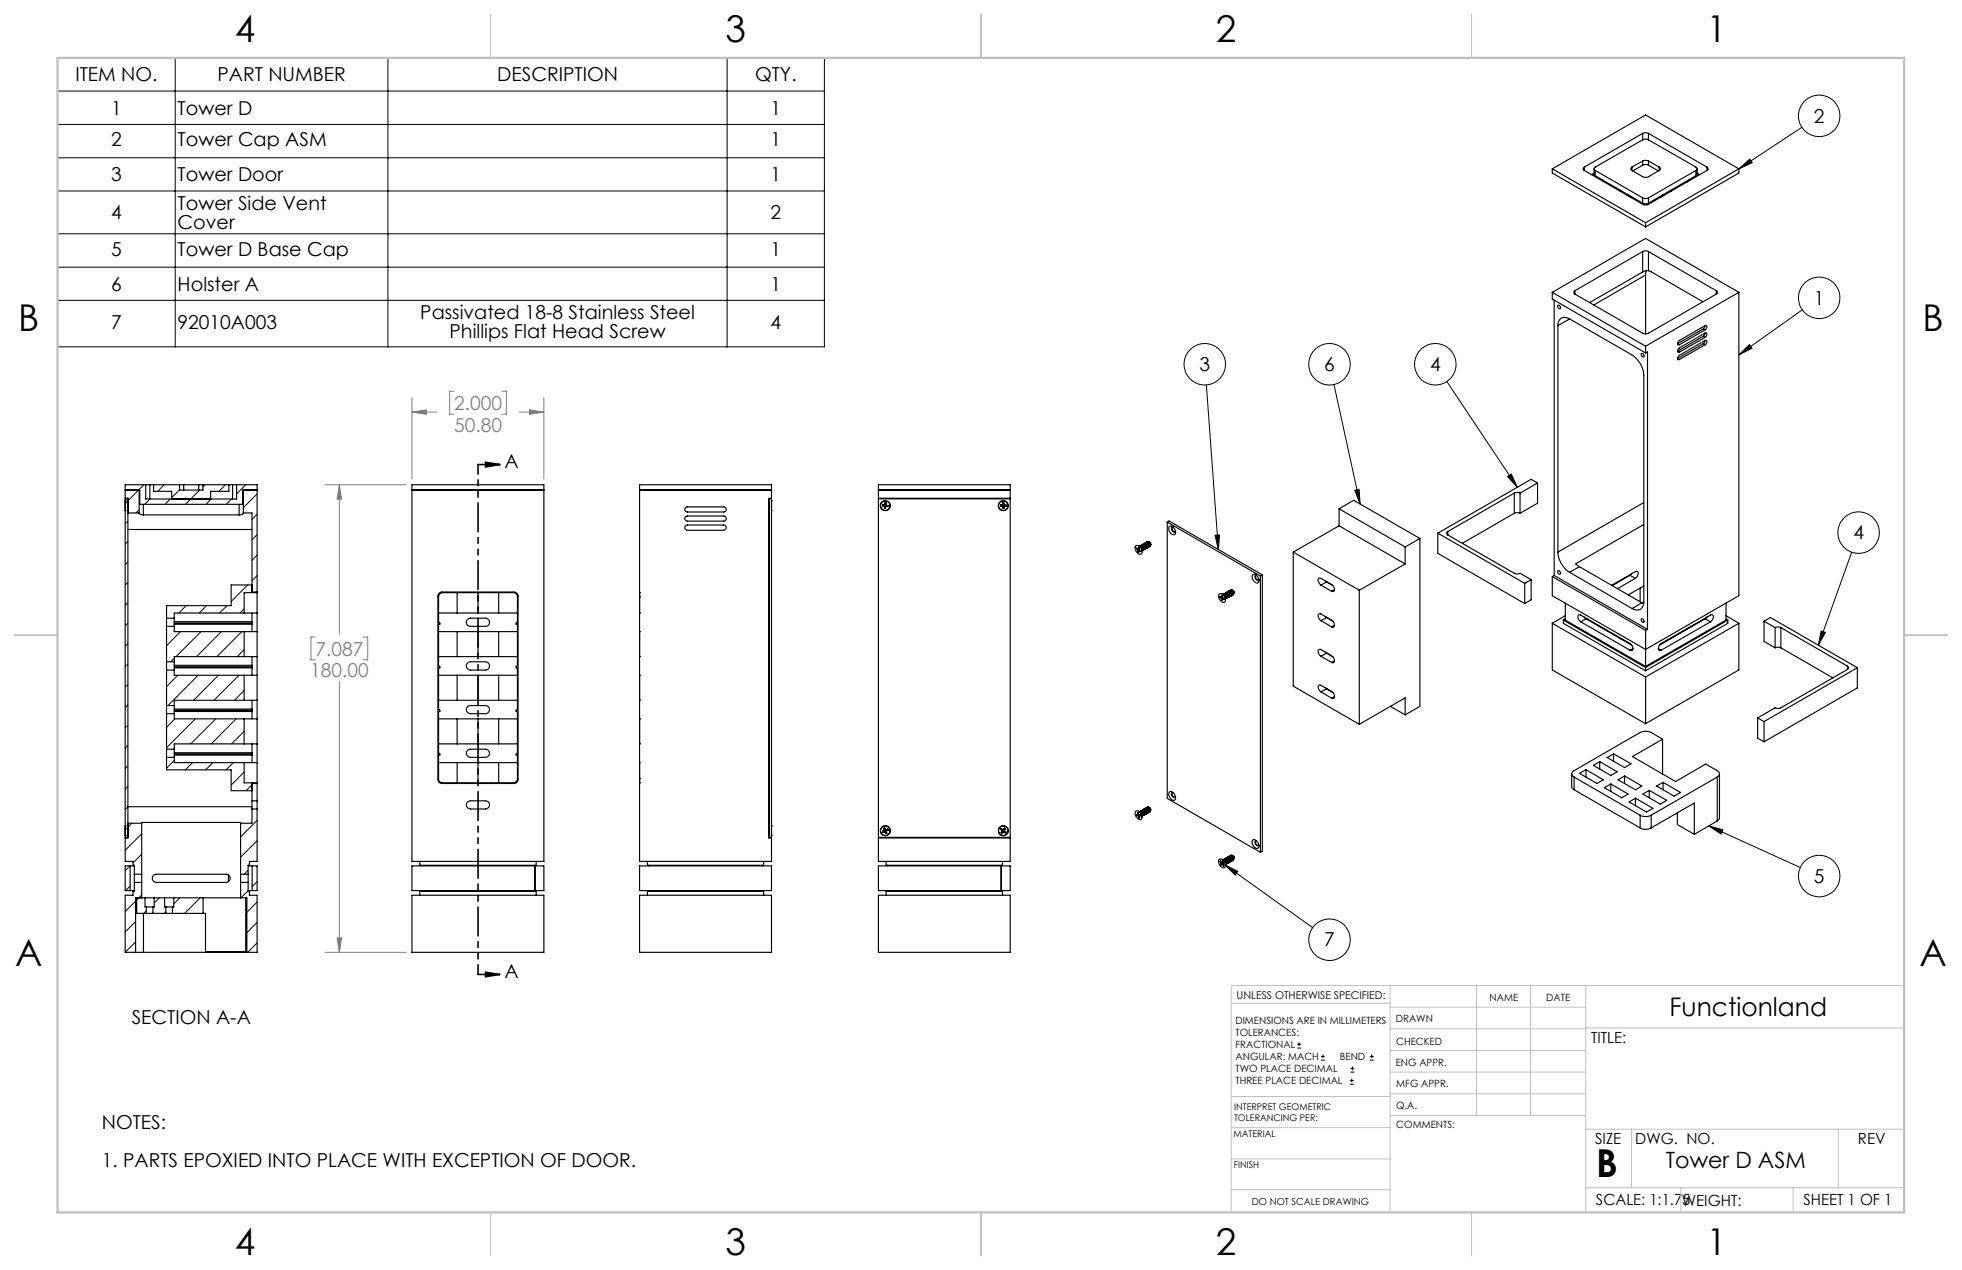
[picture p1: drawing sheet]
<svg xmlns="http://www.w3.org/2000/svg" width="432mm" height="279mm" viewBox="0 0 432 279" stroke-linecap="round" stroke-linejoin="round" font-family="sans-serif">
<g fill="none" stroke="#000" stroke-width=".22">
<path d="M12.7 12.7h168.7v63.6h-168.7zM38.6 12.7v63.6M85.4 12.7v63.6M160 12.7v63.6M12.7 20h168.7M12.7 27.4h168.7M12.7 34.7h168.7M382.7 37.1l2.4-2.1 .5 .8zM396.6 28l-13.9 9.1M12.7 42h168.7M12.7 51.4h168.7M12.7 58.8h168.7"/>
<path d="M12.7 66.1h168.7M382.7 78.1l2.3-2.3 .6 .8zM396.7 68.2l-14 9.9M265.5 84.7l2.6 36.2M293.6 84.6l5.7 26.3M318.4 83.9l15.5 23.3M267.4 117.8l1-.1-.3 3.2zM298.2 107.9l.9-.2 .2 3.2zM331.8 104.8l.8-.5 1.3 2.9zM400.8 138.8l.9 .3-1.5 2.9zM407.5 121.5l-7.3 20.5M269.6 190.3l19.3 13.8"/>
<path d="M269.6 190.3l2.8 1.4-.5 .8zM376.1 181.7l20.1 9.2M376.1 181.7l3.1 .9-.4 .9zM285.5 230.6h.8M285.5 229.7h.8M285.9 229.3v.9M290.7 233.2h.8M290.7 232.4h.8M291.1 232v.8M297.1 238.5h.8M297.1 237.7h.8M297.2 235.9h.9"/>
<path d="M297.2 235.1h.9M297.5 237.3v.8M297.6 234.6v.9M301.5 233.2h.8M301.5 232.4h.8M301.9 232v.8"/>
<circle cx="400.4" cy="25.5" r="4.6"/>
<circle cx="400.4" cy="65.5" r="4.6"/>
<circle cx="265.1" cy="80.1" r="4.6"/>
<circle cx="292.6" cy="80.1" r="4.6"/>
<circle cx="315.9" cy="80.1" r="4.6"/>
<circle cx="409" cy="117.2" r="4.6"/>
<circle cx="400.4" cy="192.7" r="4.6"/>
<circle cx="292.6" cy="206.7" r="4.6"/>
</g>
<path d="M105.2 102.2h4.8M106.9 101.7l3.1 .5-3.1 .5zM105.2 214.4h4.8M106.9 213.9l3.1 .5-3.1 .5z" fill="none" stroke="#000" stroke-width=".35"/>
<g fill="none" stroke="#808080" stroke-width=".22">
<path d="M90.7 90.7l3.1-.5v1zM90.7 87.5v17.9M90.7 90.7h5.5M99.9 86.1h-.9v5h.9M110.5 86.1h.9v5h-.9M114.2 90.7h5.5M116.5 90.2l3.2 .5-3.2 .5zM119.7 87.5v17.9M71.5 106.6h17.9M74.7 106.6l.5 3.2h-1zM74.7 106.6v32.9M69.4 140.2h-1v5h1"/>
<path d="M74.7 149.9v59.6M79.9 140.2h1v5h-1M71.5 209.5h17.9M74.2 206.3h1l-.5 3.2z"/>
</g>
<path d="M105.2 102.2v112.2" fill="none" stroke="#000" stroke-width=".35" stroke-dasharray="6.3 1.3 1.3 1.3 1.3 1.3" stroke-dashoffset="4.2"/>
<g fill="none" stroke="#c0c0c0" stroke-width=".22">
<path d="M305.9 216.8v49.9M324.9 216.8v28.6M336.8 216.8v28.6M349 216.8v49.9M419.1 216.8h-148.1v49.9M271 220.7h34.9M305.9 231.1h43.1M305.9 226.3h43.1M305.9 221.6h43.1M305.9 235.9h43.1M349 226.2h70.1M271 255h34.9"/>
<path d="M271 248.1h35M271 241.2h35M305.9 240.6h43.1M306 245.4h43M349 248.4h70.1M359.1 248.4v12.9M404.6 248.4v12.9M271 261.7h34.9M349 261.3h70.1M369.9 261.3v5.4M394.6 261.3v5.4"/>
</g>
<path d="M108 3.2v9.5M215.9 3.2v9.5M323.8 3.2v9.5M3.1 139.7h9.6M419.1 139.7h9.5M108 266.7v9.6M215.9 266.7v9.6M323.8 266.7v9.6" fill="none" stroke="#c0c0c0" stroke-width=".25"/>
<path d="M12.7 12.7h406.4v254h-406.4z" fill="none" stroke="#c0c0c0" stroke-width=".5"/>
<g fill="#000">
<path d="M382.7 37.1l2.4-2.1 .5 .8zM382.7 78.1l2.3-2.3 .6 .8zM400.8 138.8l.9 .3-1.5 2.9zM331.8 104.8l.8-.5 1.3 2.9zM376.1 181.7l3.1 .9-.4 .9zM298.2 107.9l.9-.2 .2 3.2zM267.4 117.8l1-.1-.3 3.2zM269.6 190.3l2.8 1.4-.5 .8z"/>
<path d="M106.9 101.7l3.1 .5-3.1 .5zM106.9 213.9l3.1 .5-3.1 .5z"/>
</g>
<path d="M90.7 90.7l3.1-.5v1zM116.5 90.2l3.2 .5-3.2 .5zM74.7 106.6l.5 3.2h-1zM74.2 206.3h1l-.5 3.2z" fill="#808080"/>
<g fill="none" stroke="#000" stroke-width=".25">
<path d="M341.6 37.1v1l20.6 11.8M341.6 37.1l20.6 11.9M341.6 37.1l20.6-11.8 20.5 11.8M348.7 37.5l13.3 7.6 .7-.1 13-7.5M348.7 36.8a.38 .38 0 0 0-.3 .3 .38 .38 0 0 0 .3 .4M348.7 36.8v.7M350.8 37.1v1.3l.3 .3M350.8 38.1l-.6 .3M351.1 37.5l10.4 6M351.1 38.7l10.4 6M351.1 37.5v1.2M352.5 39.5v.2"/>
<path d="M352.7 39.6v.3M353.3 39.9l-.2 .2M359.2 37.5l2.8 1.5 .7-.1 2.5-1.4M359.2 36.8a.4 .4 0 0 0-.3 .3 .4 .4 0 0 0 .3 .4M359.2 36.8v.7M361.5 29.4l.5-.2 .8 .2M361.5 30.8a1.23 1.23 0 0 1 1.3 0M361.5 30.8l-10.4 6a.4 .4 0 0 0-.3 .3 .4 .4 0 0 0 .3 .4M361.5 35.4l.5-.1 .8 .1M361.5 36.3l.5-.1 .8 .1M361.5 29.4v1.4M361.5 35.4v.9"/>
<path d="M361.5 29.4l-12.8 7.4M361.5 35.4l-2.3 1.4M361.5 36.3l-2.2 1.3M362.8 30.8l10.4 6a.38 .38 0 0 1 .3 .3 .38 .38 0 0 1-.3 .4M362.8 29.4v1.4M362.8 35.4v.9M362.8 29.4l12.9 7.4M362.8 35.4l2.4 1.4M362.8 36.3l2.2 1.3M365.2 36.8a.38 .38 0 0 1 .2 .3 .38 .38 0 0 1-.2 .4M365.2 36.8v.7M371.1 39.9l.2 .2"/>
<path d="M371.6 39.6v.3M371.8 39.5l.1 .2M373.2 37.5l-10.4 6M373.2 37.5v1.2M373.2 38.7l-10.4 6M373.5 37.1v1.2l-.3 .4M373.5 38.1l.6 .3M375.7 36.8a.4 .4 0 0 1 .2 .3 .4 .4 0 0 1-.2 .4M375.7 36.8v.7M382.7 37.1v1l-20.5 11.8M382.7 37.1l-20.5 11.9M356.9 42l-.3 .1"/>
<path d="M358.2 42.8l-.1 .2M358.4 42.9v.2M359 43.2l-.3 .1M361.5 55.4a1.23 1.23 0 0 1 1.3 0M361.5 44.7a1.23 1.23 0 0 0 1.3 0M361.5 43.5a1.23 1.23 0 0 0 1.3 0M361.5 55.4l-14.9 8.6M361.5 59.8l-11.7 6.8M361.5 43.5v1.2M361.5 55.4v4.4M362.2 49v.9M362.4 59.5l-.2 1"/>
<path d="M362.8 59.5h-.5l-.8 .3M362.8 59.5l12 6.9M362.8 55.4l14.9 8.6M362.8 43.5v1.2M362.8 55.4v4.1M365.4 43.2l.2 .1M366 42.9v.2M366.2 42.8l.1 .2M367.5 42l.3 .1M341.6 64.3l20.6-11.8 20.5 11.8M341.6 64.3l20.6 11.9M341.6 64.3v1.5l20.6 11.8"/>
<path d="M342.1 66v60.6M342.8 67.2a.43 .43 0 0 1 .5 .2 .43 .43 0 0 1 0 .5l-.4-.2zM342.9 71.6v49.9M345.4 70.2l13.8 7.9a5.7 5.7 0 0 1 2.6 4.4v49.9a1.57 1.57 0 0 1-.8 1.7 1.57 1.57 0 0 1-1.8-.2M345.4 70.2a1.58 1.58 0 0 0-1.8-.2 1.58 1.58 0 0 0-.7 1.6M345.4 70.2l-2.5 1.4M346.6 64a.4 .4 0 0 0-.2 .3 .4 .4 0 0 0 .2 .4M346.6 64.7l15.4 8.7h.7l15-8.7M346.6 64v.7M361.3 77.8a.46 .46 0 0 1 .5 .2 .46 .46 0 0 1-.2 .6l-.3-.3zM362.2 60.5v12.9M362.2 76.2v1.4"/>
<path d="M362.2 77.6l.4-.2v61.1M362.2 60.5l-11.4 6.6M374.9 72.4l-5.7 3.2 .4 .2M374.9 72.4l.3 .2M374.9 74l-5.7 3.3 .4 .2M374.9 74l.3 .2M374.9 75.6l-5.7 3.3 .4 .2M374.9 75.6l.3 .2M375.2 73.3l-5.6 3.3-.4 .4v.4l.4 .1M375.2 73.3l.3-.1 .2 .3-.5 .7M375.2 74.9l-5.6 3.3-.4 .5v.3l.4 .1M375.2 74.9h.3l.2 .2-.5 .7"/>
<path d="M375.2 71.6l-5.6 3.3-.4 .5v.4h.4M375.2 71.6h.3l.2 .3-.5 .7M375.2 71.6l-.3 .8M375.2 73.3l-.3 .7M375.2 74.9l-.1 .4-.2 .3M375.2 74.2l-5.6 3.3M375.2 75.8l-5.6 3.3M375.2 72.6l-5.6 3.2M377.7 64a.38 .38 0 0 1 .3 .3 .38 .38 0 0 1-.3 .4M377.7 64v.7M382.7 64.3l-20.5 11.9M382.7 64.3v66.8l-20.5 11.8-20.6-11.8v-4.2"/>
<path d="M27.6 112.3h.1M27.6 110.2h.1M27.6 110.2v2.1M27.6 107.8h3.2v3.1h22.6v-3.1h3.2M28.2 109.7h-.6v74.5h.6M28.2 112.9h2.4M28.2 116.5h27.3M30.6 112.9l.2 .2 .7 .2M30.6 107.8v5.1M31.5 113.3h21.1M31.5 110.9v2.4M32.1 106.6h.9"/>
<path d="M32.1 106.6h-4.5v3h.6v74.8h-.6v5.1h1.7v.9h.3v1.9M32.1 106.6v3.2h20v-3.2M33 106.6h6.5M33 106.6v3.2M33.8 106.6v1.5h4v1.7M39.5 106.6h.9M39.5 106.6v1.2h5.2v-1.2M40.4 106.6h3.3M40.4 106.6v1.2M43.7 106.6h1M43.7 106.6v1.2M44.7 106.6h6.5"/>
<path d="M50.4 106.6v1.5h-4v1.7M51.2 106.6h.9M51.2 106.6v3.2M52.1 106.6h4.5v23.6M52.6 110.9v2.4M53.6 112.9l-.4 .3-.6 .1M53.6 112.9h1.9v17.5M53.6 107.8v5.1M90.7 106.6h29v82.9h-29zM90.7 107.8h29M140.8 107.8h29M140.8 106.6h29v3h-.6v74.8h.6v5.1h-29z"/>
<path d="M150.9 111.7l.4-.2h8a.56 .56 0 0 1 .5 .6 .56 .56 0 0 1-.5 .5h-8a.55 .55 0 0 1-.6-.3 .55 .55 0 0 1 .2-.6zM150.9 113.7l.4-.2h8a.56 .56 0 0 1 .5 .6 .56 .56 0 0 1-.5 .6l-8.2-.1a.57 .57 0 0 1-.2-.9zM150.9 115.7l.4-.2h8a.58 .58 0 0 1 .5 .6 .58 .58 0 0 1-.5 .6l-8.2-.1a.53 .53 0 0 1-.2-.9zM169.2 109.7h.6v74.5h-.6M169.8 110.2h.1M169.8 112.3h.1M169.8 110.2v2.1M193.3 107.8h29M193.3 106.6h29v82.9h-29zM193.3 109.6h29M193.3 109.7h29M194.2 111.3h.3"/>
<path d="M194.2 111.1v.2M194.2 111.1h.3M194.2 111.1h.1M194.2 111.3h.1M194.3 111.1l-.1 .2M194.3 111.1l.2 .1M194.5 111.3l.2 .1M194.5 111.3h.1M194.5 111.1v.1M194.5 111.3h.2M194.7 111.8l.2 .1M194.7 111.4v.4"/>
<path d="M194.7 111.8h.1M194.7 111.6h.1M194.7 111.3v.3M194.7 111.1h-.2M194.7 111.3v.1M194.7 111.1h.1M194.7 111.1l-.2 .1M194.7 111.6v.2M194.8 110.9l-.1 .2M194.8 110.9h.1M194.8 110.6l.2 .1M194.8 110.6v.3"/>
<path d="M194.8 110.6v.1M194.8 110.7h.2M194.8 111.6h.1M194.8 111.8l.1 .1M194.8 111.6v.2M194.8 110.7v.2M194.9 111.4h.3M194.9 111.6v.3M194.9 111.4h.1M194.9 111.4l-.1 .2M194.9 110.9v.3M194.9 110.9l.1 .2"/>
<path d="M194.9 111.2h.3M195 111.4l-.1 .2M195 110.7h.1M195 111.1l.2 .1M195 110.7l-.1 .2M195 111.1l-.1 .1M195.2 111.2h.1M195.2 111.4h.1M195.2 111.2h.2M195.2 111.4h-.2M195.2 111.4h.2M195.4 111.4h.1"/>
<path d="M195.4 111.2v.2M195.4 111.2h.1M220.2 111.2h.1M220.2 111.2v.2M220.2 111.2v.1M220.2 111.2h.3M220.2 111.4h.3M220.2 111.3v.1M220.5 111.2h.1M220.5 111.3v.1M220.5 111.4h.1M220.5 111.3l.2 .1"/>
<path d="M220.5 111.3h-.3M220.6 111.1l-.1 .1M220.6 111.4l.1 .2M220.6 111.1l.1 .1M220.7 110.6h.2M220.7 111.9h.2M220.7 111.2h-.2M220.7 111.4v.2M220.7 110.9h.1M220.7 110.6v.3M220.7 111.6v.3M220.7 110.6v.1"/>
<path d="M220.7 110.9l-.1 .2M220.7 111.4h-.1M220.7 111.6h.1M220.7 111.8h.2M220.7 110.7h.2M220.7 110.7v.2M220.7 111.6v.2M220.7 110.9v.3M220.7 111.8v.1M220.9 110.9v.3M220.9 111.6h.1M220.9 111.8v.1"/>
<path d="M220.9 110.7v.2M220.9 111.6v.2M220.9 110.9l.1 .2M220.9 110.6v.3M220.9 111.6v.3M220.9 111.4v.2M220.9 111.4h.1M220.9 110.9h.1M220.9 110.6v.1M220.9 111.2h.3M221 111.1l.2 .1M221 111.4l-.1 .2"/>
<path d="M221 111.1l-.1 .1M221.2 111.3l-.3 .1M221.2 111.3h.2M221.2 111.2h.2M221.2 111.4h.2M221.2 111.4h-.2M221.2 111.2h.1M221.2 111.3v.1M221.4 111.2v.2M221.4 111.2h.1M221.4 111.2v.1M221.4 111.3v.1"/>
<path d="M221.4 111.2h-.2M251.2 119.9a.62 .62 0 0 1 .6 .3 .62 .62 0 0 1 0 .7M251.2 119.9a.65 .65 0 0 1 .7 1M251.2 119.9h.1M251.4 119.8h.1M251.4 119.8a.66 .66 0 0 1 .6 1M251.4 119.8a.65 .65 0 0 1 .7 1M251.4 120h.1M251.5 119.8a.65 .65 0 0 1 .7 .9M251.5 119.7h.1M251.6 119.9h.1M251.6 119.7a.64 .64 0 0 1 .6 .3 .64 .64 0 0 1 0 .7"/>
<path d="M251.7 119.7a.61 .61 0 0 1 .6 .2 .61 .61 0 0 1 0 .7 .64 .64 0 0 0-.6-.9zM251.7 119.6v.1M251.7 119.8h.1M251.8 119.6h.1M251.9 119.6a.66 .66 0 0 1 .6 .9M251.9 119.6a.62 .62 0 0 1 .6 .2 .62 .62 0 0 1 0 .7M251.9 119.7h.1M252 119.5a.64 .64 0 0 1 .6 .3 .64 .64 0 0 1 .1 .6h-.1M252 119.5h.1M252 119.6h.1M252.1 119.5a.64 .64 0 0 1 .6 .9M252.2 119.4a.6 .6 0 0 1 .6 .3 .6 .6 0 0 1 0 .6"/>
<path d="M252.2 119.4a.63 .63 0 0 1 .6 .3 .63 .63 0 0 1 0 .6M252.2 119.3v.1M252.2 119.5v.1M252.4 119.4v.1M252.5 119.2h.4l.3 .4M252.5 119.2h.4M252.8 120l-.1 .2M252.9 119.2l.3 .4M252.9 119.2l.4 .6-.1-.2M252.9 119.2l.3 .3 .1 .4M253 119.3l.2 .3M253.2 119.6l.1 .3-.2 .2"/>
<path d="M256.9 114.9l20.5 11.8M256.9 114.9l.4-.3 20.5 11.9M256.9 114.9v60.7l20.5 11.9M257.4 115.8a1.23 1.23 0 0 1 1.2 1.8 1.23 1.23 0 0 1-1.2-1.8zM258 116a.74 .74 0 0 0 .6 1M258.1 116a.58 .58 0 0 0-.1 .7 .58 .58 0 0 0 .7 .2M294.7 115.7l-10.1 5.8M294.7 115.7l14.5 8.4M294.7 111.9l14.5 8.4M294.7 111.9l3.2-1.8 14.6 8.4M294.7 111.9v3.8M312.5 118.5l-3.3 1.8"/>
<path d="M312.5 118.5v36.9l-3.3 1.9M316.4 117.3l19.2 11M316.4 117.3v4.4l19.2 11.1M318.6 116.9a.4 .4 0 0 0-.2 .4 .4 .4 0 0 0 .2 .4M318.6 117.7l14.7 8.4a1.23 1.23 0 0 0 1.2 0l2.5 1.4M318.6 116.9v.8M333.3 108.5l.4-.2 .8 .2M333.3 112.9l.4-.1 .8 .1M333.3 108.5l-14.7 8.4M333.3 108.5v4.4M333.3 112.9l-11.5 6.6M334.5 108.5v4.4"/>
<path d="M338.4 106.3l-1.4-.9-20.6 11.9M338.4 106.3l-3.9 2.2M338.4 106.3v4.4l-3.9 2.2M361.8 115.4l-15 8.6 .8 .7M361.8 110.6l-18.9 10.9M36.7 136v1.8M36.7 137.8h1.6M36.7 136h1.6M36.7 137.8v7.8M38.3 136v1.8M38.3 137.8v1.2h18.3M38.3 137.3h17.2"/>
<path d="M38.3 137.1h17.2M38.3 136.8h17.2M53.7 139v5.5M55.5 130.2h1.1M55.5 128.7h-4.6v4.5h-14.2v2.8M55.5 134.9v4.1M56.6 130.2v.2M56.6 130.4h-2.9v4.5M56.6 134.9h-18.3v1.1M56.6 130.4v41.8M96.5 139h17.4M96.5 134.9h17.4"/>
<path d="M96.6 130.5l.7-.3h15.8a.9 .9 0 0 1 .9 1v40.3a.9 .9 0 0 1-.9 .9h-15.8a.9 .9 0 0 1-.9-.9v-40.5zM96.8 130.7l.6-.3h15.6a.97 .97 0 0 1 .9 .9v5.5l-.3 .3v.2h.3v9.1l-.3 .3v.2h.3v9.1l-.3 .3v.2h.3v9.1l-.3 .3v.2h.3v5.2a.97 .97 0 0 1-.9 .9h-15.6a.9 .9 0 0 1-.9-.9v-5.2h.3v-.2l-.3-.3v-9.1h.3v-.2l-.3-.3v-9.1h.3v-.2l-.3-.3v-9.1h.3v-.2l-.3-.3v-5.7zM100.6 130.4v4.5M100.6 139v5.5M102.9 136.3l.6-.3h3.4a.9 .9 0 0 1 .8 .9 .9 .9 0 0 1-.8 .9h-3.4a.87 .87 0 0 1-.8-.5 .87 .87 0 0 1 .2-1zM105.2 130.4v4.5M105.2 139v5.5M109.7 130.4v4.5M109.7 139v5.5M140.8 134.9h.1M140.8 139h.1M140.8 130.4h.1"/>
<path d="M140.8 130.4v.9M140.8 131.3h.1M250 120a1.27 1.27 0 0 1 1.1 1.9 1.25 1.25 0 0 1-1.1-1.9zM250.2 120.7v-.1l.3 .2M250.2 120.7l.1 .2M250.3 120.6l-.1 .1M250.3 120.9l.1 .1M250.4 121l.1 .2M250.5 121.2l-.1 .2M250.5 120.8l-.2 .1M250.5 120.6v.2M250.6 120.1l.6 .4 .2 .9"/>
<path d="M250.6 121.3v.2l-.2-.1M250.6 121.3l-.2 .1M250.7 121.2l-.1 .1M250.7 121.2h.1M250.7 120.6l-.2 .2M250.7 120.9l-.3 .1M250.7 120.5l-.2-.1v.2M250.7 120.5v.4l.3 .5-.2-.2M250.7 120.5l-.2 .1M250.8 121l-.3 .2M250.8 120.2a.57 .57 0 0 1 .7 .2 .57 .57 0 0 1 0 .7M250.8 121l-.1 .2"/>
<path d="M250.9 120.1l-.1 .1M250.9 120.1a.65 .65 0 0 1 .6 1h-.1M250.9 120.3h.1M250.9 121.1l-.1 .1M251.1 120h.1M251.1 120.1a.65 .65 0 0 1 .6 .9M251.1 120a.62 .62 0 0 1 .6 .3 .62 .62 0 0 1 0 .6M251.1 120.2h.1M251.2 120.1h.1M251.6 120.6l-.1 .3M251.7 121h.1M251.8 120.5l-.1 .3"/>
<path d="M251.9 120.9h.1M252 120.4l-.2 .3M252.1 120.8h-.1M252.1 120.4l-.1 .2M252.2 120.7h.1M252.3 120.3l-.1 .2M252.4 120.2l-.1 .2M252.5 120.5h.1M252.6 120.1l-.1 .2M253 120.2h.1M253 120.2a.65 .65 0 0 0-.7-.9 .66 .66 0 0 1 .7 .9M268.3 130.7a1.16 1.16 0 0 1 1.2 .5 1.16 1.16 0 0 1-.1 1.3 1.37 1.37 0 0 1-1.1-1.8z"/>
<path d="M268.5 131.4l.2 .1M268.7 131.5l.1 .1M268.7 131.3l-.2 .1M268.8 131.4l-.3-.2v.2M268.8 131.6l.1 .2M268.9 131.2v-.2l.1 .3M268.9 131.8v.2M268.9 131.2l-.1 .2M269 130.7l.6 .5 .1 .8M269 131.3l.1 .2M269 131.2h-.1M269 131.3l-.2 .1"/>
<path d="M269 131.3l-.3 .2M269 131.9l-.1 .1M269.1 131.8l-.1 .3-.1-.1M269.1 131.5l.1 .1M269.1 131.8h.1M269.1 131.5l-.3 .1M269.2 131.6l.2 .3-.2-.1M269.2 131.6l-.1 .2M269.2 131.6l-.3 .2M269.3 130.7l-.1 .1M269.3 130.7a.56 .56 0 0 1 .6 .3 .56 .56 0 0 1-.1 .7M269.3 130.7l-.1 .1a.6 .6 0 0 1 .7 .2 .6 .6 0 0 1 0 .7"/>
<path d="M269.3 130.9a.49 .49 0 0 1 .5 .2 .49 .49 0 0 1-.1 .6M269.3 131.7l-.1 .1M269.4 130.6a.66 .66 0 0 1 .7 1h-.2M269.5 130.6a.68 .68 0 0 1 .6 1M269.5 130.6h-.1M269.6 130.5h.1M269.6 130.5a.55 .55 0 0 1 .6 .3 .55 .55 0 0 1-.1 .7M269.6 130.5a.64 .64 0 0 1 .6 .3 .64 .64 0 0 1 0 .7M269.9 130.4h.1M269.9 130.4a.67 .67 0 0 1 .6 .9h-.1M269.9 130.4a.63 .63 0 0 1 .6 .2 .63 .63 0 0 1 0 .7M269.9 131.7h.1"/>
<path d="M270.4 130.1h.1M270.4 131.4h.1M270.4 131.4a.67 .67 0 0 0-.7-1 .67 .67 0 0 1 .7 1h-.1M270.4 130.1a.55 .55 0 0 1 .6 .2 .55 .55 0 0 1-.1 .7M270.4 130.1a.63 .63 0 0 1 .6 .2 .63 .63 0 0 1 0 .7M270.6 131.2a.59 .59 0 0 0 .1-.7 .59 .59 0 0 0-.6-.3 .67 .67 0 0 1 .6 1M270.9 129.8h.3l.3 .3M270.9 131.1h.1M270.9 131.1a.64 .64 0 0 0-.7-.9 .67 .67 0 0 1 .7 .9h-.1M270.9 129.8h.3M271.2 130.9h.1M271.2 130.9a.67 .67 0 0 0-.7-.9 .59 .59 0 0 1 .7 .3 .59 .59 0 0 1-.1 .7"/>
<path d="M271.2 129.8l.3 .3M271.2 129.8l.4 .6M271.3 129.9l.3 .4M271.4 130.8a.61 .61 0 0 0-.1-.7 .61 .61 0 0 0-.6-.2 .63 .63 0 0 1 .7 .9h-.1M271.4 129.9l.1 .2M271.5 130.1l.1 .5-.1 .1M271.5 130.1l.1 .3M271.6 130.3v.2M275.7 126.4a1.2 1.2 0 0 1 1.3 1.6 .64 .64 0 0 1-.6 .3 .64 .64 0 0 1-.5-.6l-.3-.6zM276.4 126.5a.78 .78 0 0 0 .6 1.1M276.5 126.5a.58 .58 0 0 0-.2 .8 .58 .58 0 0 0 .7 .3l.1-.1M277.4 126.7v60.8"/>
<path d="M277.8 126.5v60.8l-.4 .2M277.8 126.5l-.4 .2M284.6 121.5v29.5l14.6 8.3M284.6 121.5l14.6 8.4M290.7 128.7l-.4-.4a.61 .61 0 0 1-.3-.6 .61 .61 0 0 1 .5-.5l2.8 1.6 .3 .5 .1 .5-.2 .3h-.4M290.7 136.6l-.4-.5a.77 .77 0 0 1 0-1.1l.4 .1 2.6 1.5 .3 .5 .1 .6-.2 .3-.4-.1M290.7 128.7l2.4 1.4M290.7 136.6l2.4 1.3M291.7 127.8l.3 .2M291.7 135.6l.3 .3M292 128l-1.3 .7M292 128l1.3 .8"/>
<path d="M292 135.9l-1.3 .7M292 135.9l1.3 .8M293.7 129.7l-.6 .4M293.7 137.5l-.6 .4M299.2 129.9v29.4M309.2 120.3v3.8M309.2 124.1l-10 5.8M335.6 128.3v4.5M337 127.5l-1.4 .8M337 127.5v4.5l-1.4 .8M341.6 137.1v10.3l20.6 11.8M341.6 126.9l20.6 11.8"/>
<path d="M341.6 137.1l20.6 11.8M342.1 126.6l20.5 11.9M342.1 126.6l-.5 .3M342.9 121.5a5.6 5.6 0 0 0 2.5 4.4M342.9 125.5a.47 .47 0 0 1 .5 .3 .47 .47 0 0 1-.1 .5l-.5-.4zM344.1 136.4v.7l18.1 10.5M344.1 136.4l18.1 10.5M344.5 132.7v3.7l17.7 10.2M344.5 135.5l-2.9 1.6M344.5 136.2l-.4 .2M345.4 125.9l13.8 8M347.6 124.7l-2.2 1.2"/>
<path d="M347.6 124.7l13.8 7.9M347.9 136.8l-.6-.7v-.5l.2-.3h.4l10.8 6.3 .5 .4 .2 .6-.1 .4-.6 .1M347.9 136.8l10.8 6.3M348.7 135.7l.3 .4M349 136.1l-1.1 .7M349 136.1l10.1 5.9M349.3 136.1l-.1 .1M358.7 126.6l1.2 .6M358.7 126.6l-3.9 2.2M359.1 126.2l-.4 .4M359.9 127.2l.4-.4a.61 .61 0 0 0 .3-.6 .61 .61 0 0 0-.5-.5l-5.4 3.1M359.9 127.2l-3.9 2.3"/>
<path d="M361 129.4v3M361.3 136.1a.46 .46 0 0 1 .5 .3 .46 .46 0 0 1-.2 .5l-.3-.2zM361.4 132.6l.3 .2M361.4 132.6l-2.2 1.3M361.8 128.9l-3.4 2M362.2 138.7v7.9M362.6 138.5l-.4 .2M375 136.1l.2 .1M375.3 136.1l1.1 .7M375.3 136.1l-10.1 5.9M375.7 135.7l-.4 .4M376.4 136.8l.4-.4a.64 .64 0 0 0 .3-.7 .64 .64 0 0 0-.4-.5l-11.1 6.4-.4 .4-.2 .6 .1 .4 .5 .1"/>
<path d="M376.4 136.8l-10.8 6.3M379.9 132.7v3.7l-17.7 10.2M379.9 135.5l2.8 1.6M379.9 136.2l.4 .2M380.3 136.4v.7l-18.1 10.5M380.3 136.4l-18.1 10.5M382.7 137.1v10.3l-20.5 11.8M382.7 137.1l-20.5 11.8M388.2 136.7l1.4-.8 19.2 11M388.2 136.7l2.5 1.4M388.2 136.7v4.4l2.5 1.4M390.7 138.1l.4-.2 .8 .2"/>
<path d="M390.7 138.1v4.4M391.9 138.1l14.7 8.4M391.9 138.1v4.4M36.7 145.6v1.8M36.7 155.2v1.8M36.7 157h1.6M36.7 155.2h1.6M36.7 147.4h1.6M36.7 145.6h1.6M36.7 147.4v7.8M36.7 157v7.8M38.3 145.6v1.8"/>
<path d="M38.3 155.2v1.8M38.3 147.4v1.2h18.3M38.3 157v1.2h18.3M38.3 146.9h17.2M38.3 156.5h17.2M38.3 156.3h17.2M38.3 156h17.2M38.3 146.7h17.2M38.3 146.4h17.2M53.7 148.6v5.5M53.7 158.2v5.5M55.5 144.5v4.1"/>
<path d="M55.5 154.1v4.1M56.6 154.1h-18.3v1.1M56.6 144.5h-18.3v1.1M96.5 154.1h17.4M96.5 148.6h17.4M96.5 158.2h17.4M96.5 144.5h17.4M100.6 148.6v5.5M100.6 158.2v5.5M102.9 155.5l.6-.3h3.4a.9 .9 0 0 1 .8 .9 .9 .9 0 0 1-.8 .9h-3.4a.9 .9 0 0 1-.8-.5 .9 .9 0 0 1 .2-1zM102.9 145.9l.6-.3h3.4a.92 .92 0 0 1 .8 .9 .92 .92 0 0 1-.8 .9h-3.4a.9 .9 0 0 1-.8-.5 .9 .9 0 0 1 .2-1zM105.2 148.6v5.5"/>
<path d="M105.2 158.2v5.5M109.7 148.6v5.5M109.7 158.2v5.5M140.8 148.6h.1M140.8 154.1h.1M140.8 158.2h.1M140.8 144.5h.1M290.7 152.2l-.4-.4a.64 .64 0 0 1-.3-.6 .64 .64 0 0 1 .5-.5l2.6 1.4 .5 .7a.55 .55 0 0 1-.3 .9l-.2-.1M290.7 144.4l-.4-.4a.63 .63 0 0 1-.3-.6 .63 .63 0 0 1 .5-.6l2.8 1.6 .3 .6 .1 .5-.2 .3-.4-.1M290.7 152.2l2.4 1.4M290.7 144.4l2.4 1.3M291.7 143.5l.3 .2"/>
<path d="M291.7 151.3l.3 .3M292 143.7l-1.3 .7M292 143.7l1.3 .8M292 151.6l-1.3 .6M292 151.6l1.3 .8M293.7 145.4l-.6 .3M293.7 153.2l-.6 .4M306 155.4l3.2 1.9M309.2 157.3v-3.8l-10 5.8M356.8 140.5h-.1M359.4 142.7l-.7 .4M362.2 146.9v.7"/>
<path d="M362.2 148.9v10.3M364.9 142.7l.7 .4M367.5 140.5h.1M386.8 157.9l1.4 .9M386.8 157.9v4.5l1.4 .8M388.2 158.8v4.4M390.7 142.5l.4-.1 .8 .1M391.9 142.5l11.5 6.6M406.6 147.3l-14.7 8.4-.4 .2-.8-.2-3.9 2.2M406.6 146.5a.4 .4 0 0 1 .2 .4 .4 .4 0 0 1-.2 .4M406.6 146.5v.8M408.8 146.9l-20.6 11.9"/>
<path d="M408.8 146.9v4.4l-20.6 11.9M28.2 177.5h27.3M36.7 164.8v1.8M36.7 166.6h1.6M36.7 164.8h1.6M36.7 166.6v2.8h14.2v4.6h4.6M38.3 164.8v1.8M38.3 166.6v1.2h18.3M38.3 166.1h17.2M38.3 165.9h17.2M38.3 165.6h17.2M53.7 167.8v4.4h2.9"/>
<path d="M55.5 176.2v1.8M55.5 172.4h1.1M55.5 176.2h1.1M55.5 178h1.1M55.5 163.7v4.1M55.5 172.2v4M55.5 178v3.1h-2.5M56.6 176.2v1.8M56.6 172.2v.2M56.6 163.7h-18.3v1.1M56.6 178v11.5h-1.7v.9h-.3v1.9M56.6 172.4v3.8"/>
<path d="M96.5 167.8h17.4M96.5 163.7h17.4M100.6 167.8v4.4M102.9 165.1l.6-.3h3.4a.9 .9 0 0 1 .8 .9 .9 .9 0 0 1-.8 .9h-3.4a.9 .9 0 0 1-.8-.5 .9 .9 0 0 1 .2-1zM102.9 176.4l.6-.2h3.4a.9 .9 0 0 1 .8 .9 .9 .9 0 0 1-.8 .9h-3.4a.9 .9 0 0 1-.8-.6 .9 .9 0 0 1 .2-1zM105.2 167.8v4.4M109.7 167.8v4.4M140.8 172.2h.1M140.8 171.3v.9M140.8 167.8h.1M140.8 163.7h.1M140.8 171.3h.1"/>
<path d="M249.9 178.5a1.12 1.12 0 0 1 1.5 1.2 .47 .47 0 0 1-.2 .6 .47 .47 0 0 1-.6 0l-.6-.7-.2-.6zM250.2 179.4h.2M250.4 179.4l.1 .1M250.4 179l-.1-.2h.2l.1 .4M250.4 179v.2M250.4 179.2l-.2 .2M250.5 179.5l.1 .2M250.5 179h-.1M250.6 179.1l-.4 .1v.2M250.6 178.5l.6 .3 .2 1M250.6 179.7l.1 .2M250.6 179.2h-.2"/>
<path d="M250.6 179.2l.4 .1v.2h-.2M250.6 179.2l-.2 .2M250.7 179.5l.1 .4h-.1M250.7 179.6l-.1 .1M250.8 179.8l-.1 .1M250.8 178.6a.62 .62 0 0 1 .8 .8M250.8 179.5h-.1M250.8 179.5l.2-.1-.3 .1M250.8 179.3l-.3 .2M250.9 178.6a.56 .56 0 0 1 .7 .1 .56 .56 0 0 1 0 .7M251 178.5a.62 .62 0 0 1 .6 .2 .62 .62 0 0 1 .1 .7M251.1 178.8l.5 .6"/>
<path d="M251.1 178.4a.65 .65 0 0 1 .7 .2 .65 .65 0 0 1 0 .7 .7 .7 0 0 0-.7-.9zM251.1 178.8l.3 .6M251.1 178.8l.3 .3v.3M251.1 178.4h.1M251.3 178.3h.1M251.3 178.3a.59 .59 0 0 1 .6 .3 .59 .59 0 0 1-.1 .6M251.3 178.3a.64 .64 0 0 1 .6 .2 .64 .64 0 0 1 .1 .7M251.5 178.2a.62 .62 0 0 1 .6 .2 .62 .62 0 0 1 0 .7 .64 .64 0 0 0-.6-.9zM251.6 179.4l-.2 .1M251.6 178.1a.67 .67 0 0 1 .7 .9h-.1M251.6 178.1h.1M251.6 179.4h.1"/>
<path d="M251.7 178.1a.62 .62 0 0 1 .6 .3 .62 .62 0 0 1 0 .6M251.8 178h.1M251.8 178a.67 .67 0 0 1 .6 .9 .67 .67 0 0 0-.6-.9zM252.1 177.8h.1M252.1 179.1h.1M252.1 177.8a.63 .63 0 0 1 .7 .3 .63 .63 0 0 1 0 .7 .67 .67 0 0 0-.7-1zM252.3 177.7a.66 .66 0 0 1 .6 .9 .69 .69 0 0 0-.6-.9zM252.4 177.6a.56 .56 0 0 1 .7 .3 .56 .56 0 0 1-.1 .7h-.1M252.4 177.6a.59 .59 0 0 1 .7 .3 .59 .59 0 0 1-.1 .7M252.4 177.6h.1M252.6 178.8h.1M252.6 178.8a.64 .64 0 0 0-.6-.9 .6 .6 0 0 1 .6 .3 .6 .6 0 0 1-.1 .7"/>
<path d="M252.6 177.6a.57 .57 0 0 1 .6 .7M252.9 177.6l.3 .2 .1 .4M252.9 178.6h.1M257.4 174.2a1.17 1.17 0 0 1 1.3 1.6l-.1 .2a1.2 1.2 0 0 1-1.4-1.6zM258 174.3a.78 .78 0 0 0 .6 1.1M258.1 174.3a.58 .58 0 0 0-.1 .8 .58 .58 0 0 0 .7 .2M345.9 170.3v2.8l.5 .6M346.4 171l14.6 8.4M346.4 173.7l14.6 8.4M346.4 171v2.7M347.6 170.1l1.4-.8 3.9 2.3-1.4 .8zM349 169.3v1.7"/>
<path d="M350.7 168.4l1.4-.8 3.8 2.2-1.4 .8zM352.1 167.6v1.6M353.1 173.3l1.4-.8 3.8 2.2-1.4 .8zM353.7 166.7l1.4-.9 3.9 2.2-1.5 .9zM354.5 172.5v1.6M355.1 165.8v1.7M356.1 171.6l1.4-.9 3.9 2.2-1.5 .8zM357.5 170.7v1.7M358.5 176.4l1.4-.8 3.9 2.2-1.4 .8zM359.9 175.6v1.7M361 179.4a2.76 2.76 0 0 0 2.4 0M361 179.4v2.7"/>
<path d="M361.6 174.7l1.4-.8 3.8 2.2-1.4 .8zM363 173.9v1.6M363.4 179.4v2.7M364.6 172.9l1.4-.8 3.9 2.2-1.5 .9zM365.9 162.6l-2.5-1.5a2.76 2.76 0 0 0-2.4 0l-14.6 8.4a.73 .73 0 0 0-.5 .8 .73 .73 0 0 0 .5 .7M365.9 162.6l-6.6 3.8 9.5 5.5 6.6-3.8 2.5 1.4a.75 .75 0 0 1 .5 .8 .75 .75 0 0 1-.5 .7M365.9 162.6v7.7M366 172.1v1.6M369.1 178.8v2.6l3.8 2.2M377.9 171l-14.5 8.4M377.9 171v9.6M378.4 170.3v9.7l-.5 .6"/>
<path d="M27.6 183.8h.1M27.6 181.7h.1M27.6 181.7v2.1M28.2 181.1h3M28.6 195.9h1M28.6 190.5h1M28.6 190.5h-1v5.4h1M28.6 190.5v5.4M29.6 192.3v1.8M29.6 194.1v2h-.3v.9h-1.7v12.5h2.2M29.6 192.3h1.6M29.6 194.1h1.6"/>
<path d="M30.1 197.5v3.4h2.1M31.2 192.3v1.8M31.2 181.1v-.2h21.8v.2M31.2 181.1v11.2M31.2 194.1v3.4M31.9 197.5v2h.3M32.2 199.5h1.5M32.2 199.5v1.4M33.7 199.5v1.4M33.7 192.7l.7-.4h15.3a.9 .9 0 0 1 1 .9 .9 .9 0 0 1-1 .9h-15.3a.92 .92 0 0 1-.7-1.4zM33.9 197.5v2h-.2M36.2 197.5v2h.3"/>
<path d="M36.5 199.5h1.5M36.5 199.5v1.4M38 199.5v1.4M38.2 197.5v2h-.2M44.7 197.5v3.4M50.3 192.5v1.5M53 192.3v1.8M53 192.3h1.6M53 194.1h1.6M53 181.1v11.2M53 194.1v3.4M54.1 197.5v11.9h-8.9v-8.5h-7.2"/>
<path d="M54.6 195.9h.9M54.6 190.5h.9M54.6 192.3v1.8M54.6 194.1v2h.3v.9h1.7v12.5h-2.3M55.5 190.5h1.1v5.4h-1.1M55.5 190.5v5.4M90.7 197h29v12.5h-29zM90.7 190.5h29v5.4h-29zM92.4 197v-.9h25.6v.9M92.4 189.5v.9h25.6v-.9M92.7 190.4v.1M92.7 195.9v.2"/>
<path d="M117.7 190.4v5.7M140.8 197h29v12.5h-29zM140.8 190.5h29v5.4h-29zM142.5 197v-.9h25.6v.9M142.5 189.5v.9h25.6v-.9M142.8 190.4v.1M142.8 195.9v.2M167.8 190.4v.1M167.8 195.9v.2M169.8 181.7h.1M169.8 183.8h.1M169.8 181.7v2.1"/>
<path d="M193.3 197h29v12.5h-29zM193.3 190.5h29v5.4h-29zM193.3 184.4h29M193.3 184.2h29M194.2 182.9l.1 .2M194.2 182.9h.1M194.3 182.9v.2M194.3 183.1h.1M194.5 182.8l-.3 .1M194.5 182.8h.1M194.5 182.8l-.2 .1M194.5 182.2l.1 .3"/>
<path d="M194.5 182.2h.1M194.5 183l-.2 .1M194.5 183h.1M194.6 183l-.3 .1M194.6 183h.1M194.6 182.5v.2M194.6 182.5h.1M194.6 182.5l.1 .2M194.6 182.7h.1M194.6 182.7l-.1 .1M194.7 182.1l-.2 .1M194.7 182.2h-.2"/>
<path d="M194.7 182.7l-.2 .1M194.7 182.2l.1 .2M194.7 182.1v.1M194.7 182.1l.1 .3M194.7 183l.2 .1M194.8 182.4l.1 .2M194.8 182.9l.1 .2M194.8 182.9l-.3 .1M194.8 182.9l-.1 .1M194.8 182.4h.1M194.9 183.1l.1 .3M194.9 183.1h.1"/>
<path d="M194.9 183.1l.1 .2M194.9 182.6h.1M195 183.3v.1M195 182.8h.1M195 182.8v.3M195 197v-.9h25.6v.9M195 189.5v.9h25.6v-.9M195 183.1l.1 .2M195 183.1h.1M195.1 182.8v.3M195.1 183.1l.1 .2M195.1 183.3h-.1"/>
<path d="M195.1 182.5v.1M195.1 183.3h.1M195.1 182.5l-.2 .1M195.1 182.6h-.2M195.2 183.3l-.2 .1M195.2 182.7l-.2 .1M195.2 182.7l-.1 .1M195.2 182.7h.1M195.3 190.4v.1M195.3 195.9v.2M195.3 182.5l.1 .1M195.3 182.5l-.2 .1"/>
<path d="M195.4 182.4v.2M195.4 182.4l-.3 .1M195.4 182.4l-.1 .1M195.4 182.6h.1M195.4 182.6l-.2 .1M220.2 182.5l.3 .1M220.3 182.5h-.1M220.3 182.5l.2 .1M220.3 183.2l.2 .1M220.3 190.4v5.7M220.3 183.2h.1M220.4 183.2l.1 .1"/>
<path d="M220.4 182.4l-.1 .1M220.4 182.3l-.2 .2M220.4 182.3v.1M220.4 182.4l.2 .1M220.4 182.3l.2 .2M220.5 182.6l.1 .2M220.5 182.6h.1M220.5 182.6l.2 .2M220.5 183l-.2 .2M220.5 183h.1M220.5 183.3h.1M220.6 182.5l.2 .1"/>
<path d="M220.6 183l-.2 .2M220.6 182.5h.1M220.6 182.5h.2M220.6 182.8l-.1 .2M220.6 183.1l-.1 .2M220.6 183.1h.1M220.7 182.8l-.1 .2M220.7 182.8h-.1M220.7 183.1l-.2 .2M220.8 182.5v.1M220.8 182.9l.3 .1M220.8 182.9v.1"/>
<path d="M220.8 183l-.1 .1M220.8 183l.2 .1M220.8 182.9l-.2 .2M220.9 182.7l.2 .2M220.9 182.7h.1M220.9 182.4l.1 .1M220.9 182.4l-.1 .1M221 182.5l-.2 .1M221 182.7l.2 .2M221 183.1l.2 .1M221.1 182.5l-.2 .2M221.1 183l-.1 .1"/>
<path d="M221.1 182.5h.1M221.1 183l.1 .2M221.1 182.2l.1 .2M221.1 182.2l.2 .2M221.1 182.2h.1M221.1 182.2l-.1 .3M221.1 182.9l.2 .2M221.1 182.5l-.1 .2M221.2 182.9h-.1M221.2 182.9l.2 .2M221.2 182.4h.1M221.2 183.2h.1"/>
<path d="M221.2 182.4l-.1 .1M221.3 182.4l-.2 .1M221.3 183.1l-.1 .1M221.3 183.1h.1M221.4 183.1l-.2 .1M268.3 189.1a1.24 1.24 0 0 1 1.3 1.8 1.24 1.24 0 0 1-1.3-1.8zM268.5 189.5l.1-.1 .4 .3M268.5 189.5l.2 .2M268.6 190.1l.1 .2 .2-.1M268.7 189.7l.1 .2M268.7 189.4l-.2 .1M268.7 190l-.1 .1"/>
<path d="M268.8 189.9l-.1 .1M268.8 189.7h-.1M268.9 190l.1 .1M268.9 190l-.3 .1M269 189.1l.6 .4 .1 .9M269 190.1l-.1 .1M269 190.1l.1 .2M269 189.7l.1-.1 .2 .2-.2 .2M269.1 190l.1 .2M269.1 190.3l.1 .2M269.1 190l-.1 .1M269.1 190l-.2 .2"/>
<path d="M269.2 189.7h-.2M269.2 189.8l-.3 .2M269.2 189.8l-.5 .2M269.2 190.2l.1 .2-.1 .1M269.2 190.2l-.1 .1M269.2 189.7l-.4 .2M269.2 189.1h.3M269.2 189.1a.65 .65 0 0 1 .7 1M269.2 189.8h.1M269.2 189.1v.1M269.3 189.3a.49 .49 0 0 1 .5 .5M269.3 190.5h-.1"/>
<path d="M269.3 189.2a.56 .56 0 0 1 .7 0 .56 .56 0 0 1 .1 .7l-.2 .1M269.4 189h.1M269.4 189a.67 .67 0 0 1 .7 .9M269.5 189.1l-.3 .1M269.5 189.1a.51 .51 0 0 1 .5 .4 .51 .51 0 0 1-.3 .6 .55 .55 0 0 0-.4-.8M269.7 188.8h.1M269.7 188.8a.57 .57 0 0 1 .6 .3 .57 .57 0 0 1 0 .7M269.8 188.8a.62 .62 0 0 1 .6 .3 .62 .62 0 0 1 0 .7M269.9 188.7h.1M269.9 188.7a.62 .62 0 0 1 .6 .3 .62 .62 0 0 1 0 .7h-.1M269.9 188.7a.64 .64 0 0 1 .6 1M270.1 190h.1"/>
<path d="M270.1 188.6v.1a.57 .57 0 0 1 .6 .2 .57 .57 0 0 1-.1 .7M270.1 188.7a.62 .62 0 0 1 .6 .2 .62 .62 0 0 1 0 .7M270.2 188.6h.1M270.2 189.9h.1M270.2 189.9a.63 .63 0 0 0 0-.7 .63 .63 0 0 0-.6-.3 .56 .56 0 0 1 .6 .3 .56 .56 0 0 1-.1 .7M270.2 188.6a.6 .6 0 0 1 .6 .3 .6 .6 0 0 1 0 .6h-.1M270.2 188.6a.65 .65 0 0 1 .7 .9M270.4 188.5a.61 .61 0 0 1 .6 .3 .61 .61 0 0 1 0 .6h-.1M270.4 188.5a.65 .65 0 0 1 .6 .9M270.5 188.4a.57 .57 0 0 1 .7 .3 .57 .57 0 0 1-.1 .6M270.5 188.4a.65 .65 0 0 1 .7 .9M270.5 188.3v.1"/>
<path d="M270.5 189.7h.1M270.7 188.3a.56 .56 0 0 1 .6 .2 .56 .56 0 0 1-.1 .7M270.7 188.3h.1M270.7 189.6h.1M270.7 188.5h.3M270.7 188.3a.64 .64 0 0 1 .7 .9M270.9 188.2l.4 .1 .3 .5M270.9 188.2l.6 .2M271 189.4h.1M271.1 188.2l.3 .1 .2 .5-.2-.5M271.2 189.3h.1M271.3 188.2l.3 .3v.4"/>
<path d="M271.4 189.2h.1M271.5 188.4l.1 .4M271.6 188.9l-.2 .2M275.7 184.8a1.2 1.2 0 0 1 1.3 1.6 .64 .64 0 0 1-.6 .2 .64 .64 0 0 1-.5-.5l-.3-.5zM276.4 185a.76 .76 0 0 0 .6 1M276.5 184.9a.58 .58 0 0 0-.2 .8 .58 .58 0 0 0 .7 .2h.1M361 182.1a2.49 2.49 0 0 0 2.4 0M363.4 182.1l9.5-5.4v6.9M377.9 180.6l-5 3M29.8 209.5h1.8M29.8 209.5v-12h24.5v12M31.6 209.5h21"/>
<path d="M31.6 200.9v8.6M32.2 200.9h1.5M33.7 200.9h2.8M36.5 200.9h1.5M52.6 209.5h1.7M52.6 209.4v.1"/>
<circle cx="194.8" cy="111.3" r="1.09"/>
<circle cx="194.8" cy="111.3" r="1.07"/>
<circle cx="220.8" cy="111.2" r="1.09"/>
<circle cx="220.8" cy="111.2" r="1.06"/>
<circle cx="194.8" cy="182.8" r="1.08"/>
<circle cx="194.8" cy="182.8" r="1.07"/>
<circle cx="220.8" cy="182.8" r="1.06"/>
<circle cx="220.8" cy="182.7" r="1.09"/>
</g>
<g fill="none" stroke="#000" stroke-width=".22">
<path d="M28.2 114.7l-.6 .5M28.2 119.1l-.6 .6M30.6 112.1l-.7 .8M31.6 106.6l-4 4.1M33 109.8l-1.1 1.1M36.1 106.6l-1.4 1.5M37.5 109.8l-1.2 1.1M39.5 107.8l-1.7 1.7M44 107.8l-3.2 3.1M45.1 106.6l-.4 .5M46.5 109.8l-1.2 1.1M49.6 106.6l-1.4 1.5"/>
<path d="M50.9 109.8l-1.1 1.1M54.1 106.6l-2 2.1M56.6 108.7l-3 3M56.6 113.1l-1.1 1.2M56.6 117.6l-1.1 1.1M28.2 123.6l-.6 .6M28.2 128.1l-.6 .6M28.2 132.6l-.6 .6M28.2 137.1l-.6 .6M38.3 135.9l-.1 .1M39.7 139l-3 3.1M41 133.2l-1.6 1.7"/>
<path d="M44.2 139l-5.5 5.5M45.4 133.2l-1.5 1.7M48.7 139l-5.4 5.5M50 133.2l-1.7 1.7M53.2 139l-5.5 5.5M53.7 133.9l-.9 1M54.5 128.7l-3.6 3.6M56.6 122.1l-1.1 1.2M56.6 126.6l-1.1 1.1M28.2 141.6l-.6 .6M28.2 155l-.6 .6M28.2 146.1l-.6 .5"/>
<path d="M28.2 150.6l-.6 .5M28.2 159.6l-.6 .5M38.3 144.9l-.7 .7M38.5 158.2l-1.8 1.8M39.1 148.6l-2.4 2.5M43 158.2l-6.3 6.3M43.6 148.6l-6.6 6.6M47.5 158.2l-5.5 5.5M48.1 148.6l-5.5 5.5M52 158.2l-5.5 5.5M52.6 148.6l-5.5 5.5M53.7 151.9l-2.1 2.2"/>
<path d="M53.7 142.9l-1.5 1.6M28.2 164l-.6 .6M28.2 168.5l-.6 .6M28.2 173l-.6 .6M28.2 177.5l-.6 .6M38.3 167.3l-1.6 1.7M42.4 167.8l-1.6 1.6M46.8 167.8l-1.5 1.6M51.4 167.8l-1.7 1.6M53.7 169.9l-2.8 2.8M53.7 160.9l-2.7 2.8M55.7 172.4l-1.5 1.6"/>
<path d="M56.6 176l-.2 .2M28.6 190.5l-1 1.1M28.6 194.9l-.9 1M29 181.1l-1.4 1.5M29.8 198.3l-2.2 2.2M31.2 196.9l-1.1 1.1M31.2 183.4l-3.6 3.6M31.2 187.9l-1.9 1.9M35.1 197.5l-1.2 1.1M39.6 197.5l-1.4 1.4M44.1 197.5l-3.5 3.4M54.6 191.5l-.9 .8"/>
<path d="M54.6 196l-1.6 1.5M55.6 190.5l-.1 .1M56.6 180.5l-3.6 3.6M56.6 185l-3.6 3.6M56.6 189.5h.1M56.6 198.4l-2.3 2.3M56.6 194l-1.1 1.1M29.8 207.2l-2.2 2.3M29.8 202.7l-2.2 2.3M32.2 200.4l-.6 .5M36.5 200.6l-.4 .3M56.6 202.9l-2.3 2.3"/>
<path d="M56.6 207.4l-2.1 2.1"/>
</g>
<text font-size="8.5" x="351.3" y="259">B</text>
<g font-size="8.1">
<text x="51.7" y="9.3">4</text>
<text x="159.7" y="9.3">3</text>
<text x="267.6" y="9.3">2</text>
<text x="375.6" y="9.3">1</text>
<text x="4" y="72.8">B</text>
<text x="423.1" y="72.8">B</text>
<text x="3.3" y="212.5">A</text>
<text x="422.4" y="212.5">A</text>
<text x="51.7" y="276">4</text>
<text x="159.7" y="276">3</text>
<text x="267.6" y="276">2</text>
<text x="375.6" y="276">1</text>
</g>
<text font-size="5.6" x="367.4" y="223.4">Functionland</text>
<text font-size="4.9" x="366.6" y="257">Tower D ASM</text>
<g font-size="4.2">
<text x="16.6" y="17.9">ITEM NO.</text>
<text x="47.9" y="17.9">PART NUMBER</text>
<text x="109.4" y="17.9">DESCRIPTION</text>
<text x="166.2" y="17.9">QTY.</text>
<text x="24.5" y="25.2">1</text>
<text x="39.1" y="25.2">Tower D</text>
<text x="169.6" y="25.2">1</text>
<text x="399.2" y="27">2</text>
<text x="24.5" y="32.1">2</text>
<text x="39.1" y="32.1">Tower Cap ASM</text>
<text x="169.6" y="32.1">1</text>
<text x="24.5" y="39.9">3</text>
<text x="39.1" y="39.9">Tower Door</text>
<text x="169.6" y="39.9">1</text>
<text x="39.1" y="46.2">Tower Side Vent</text>
<text x="24.5" y="48.2">4</text>
<text x="39.1" y="50.3">Cover</text>
<text x="169.6" y="48.2">2</text>
<text x="24.5" y="56.2">5</text>
<text x="39.1" y="56.2">Tower D Base Cap</text>
<text x="169.6" y="56.2">1</text>
<text x="24.5" y="63.9">6</text>
<text x="39.1" y="63.9">Holster A</text>
<text x="169.6" y="63.9">1</text>
<text x="92.5" y="70.3">Passivated 18-8 Stainless Steel</text>
<text x="399.2" y="67">1</text>
<text x="24.5" y="72.3">7</text>
<text x="39.1" y="72.3">92010A003</text>
<text x="98.9" y="74.4">Phillips Flat Head Screw</text>
<text x="169.6" y="72.3">4</text>
<text x="264" y="81.6">3</text>
<text x="291.5" y="81.6">6</text>
<text x="314.7" y="81.6">4</text>
<text x="111.1" y="103">A</text>
<text x="407.9" y="118.7">4</text>
<text x="399.2" y="194.2">5</text>
<text x="291.5" y="208.2">7</text>
<text x="111.1" y="215.1">A</text>
<text x="29" y="225.2">SECTION A-A</text>
<text x="22.4" y="248.4">NOTES:</text>
<text x="22.4" y="256.8">1. PARTS EPOXIED INTO PLACE WITH EXCEPTION OF DOOR.</text>
</g>
<g font-size="4.2" fill="#808080">
<text x="99.9" y="90.2">2.000</text>
<text x="99.9" y="94.9">50.80</text>
<text x="68.2" y="149">180.00</text>
<text x="69.4" y="144.2">7.087</text>
</g>
<g font-size="3.4">
<text x="350.2" y="229.5">TITLE:</text>
<text x="351.1" y="251.6">SIZE</text>
<text x="359.9" y="251.6">DWG. NO.</text>
<text x="408.9" y="251.7">REV</text>
<text x="351.2" y="265.2">SCALE: 1:1.75</text>
<text x="370.1" y="265.3">WEIGHT:</text>
<text x="396.9" y="265.2">SHEET 1 OF 1</text>
</g>
<text font-size="2.4" x="272.2" y="219.7">UNLESS OTHERWISE SPECIFIED:</text>
<g font-size="2.2">
<text x="327.8" y="220.1">NAME</text>
<text x="340.3" y="220.2">DATE</text>
<text x="271.9" y="225.3">DIMENSIONS ARE IN MILLIMETERS</text>
<text x="271.9" y="227.9">TOLERANCES:</text>
<text x="307.2" y="224.9">DRAWN</text>
<text x="271.9" y="230.6">FRACTIONAL</text>
<text x="271.9" y="233.2">ANGULAR: MACH</text>
<text x="294.9" y="233.2">BEND</text>
<text x="307.3" y="229.8">CHECKED</text>
<text x="271.9" y="235.9">TWO PLACE DECIMAL</text>
<text x="271.9" y="238.5">THREE PLACE DECIMAL</text>
<text x="307.2" y="234.5">ENG APPR.</text>
<text x="307.3" y="239.2">MFG APPR.</text>
<text x="307.3" y="243.9">Q.A.</text>
<text x="307.3" y="248.1">COMMENTS:</text>
</g>
<text font-size="2.1" x="275.5" y="265.1">DO NOT SCALE DRAWING</text>
<g font-size="2">
<text x="271.6" y="244.1">INTERPRET GEOMETRIC</text>
<text x="271.5" y="250.2">MATERIAL</text>
<text x="271.6" y="246.6">TOLERANCING PER:</text>
<text x="271.5" y="257">FINISH</text>
</g>
</svg>
